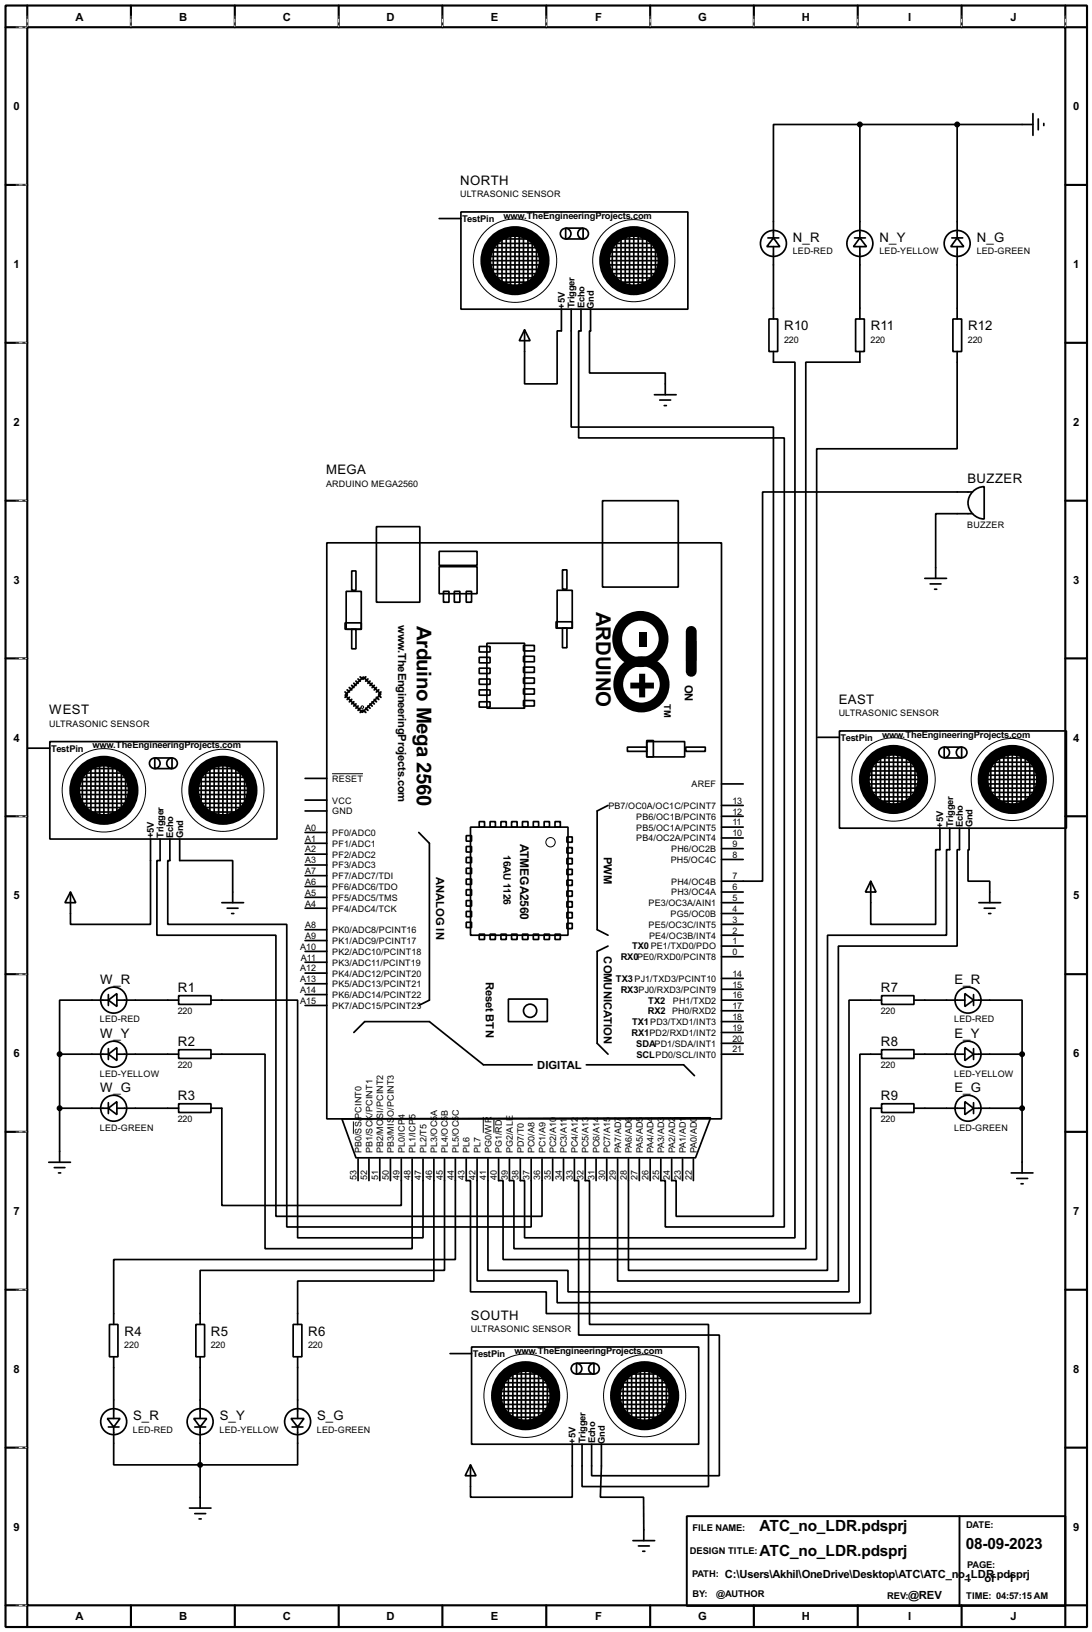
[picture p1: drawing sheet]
<svg xmlns="http://www.w3.org/2000/svg" width="256mm" height="383mm" viewBox="0 0 256 383" stroke-linecap="round" stroke-linejoin="round" font-family="sans-serif">
<g fill="none" stroke="#000" stroke-width=".5">
<path d="M1.3 1.3h254v381h-254zM6.4 6.4h243.8v370.8h-243.8zM6.4 1.3v5.1h-5.1M30.8 1.3v5.1M55.2 1.3v5.1M79.6 1.3v5.1M103.9 1.3v5.1M128.3 1.3v5.1M152.7 1.3v5.1M177.1 1.3v5.1M201.5 1.3v5.1M225.9 1.3v5.1"/>
<path d="M250.2 1.3v5.1h5.1M1.3 43.5h5.1M250.2 43.5h5.1M1.3 80.6h5.1M250.2 80.6h5.1M1.3 117.7h5.1M250.2 117.7h5.1M1.3 154.7h5.1M250.2 154.7h5.1M1.3 191.8h5.1M250.2 191.8h5.1M1.3 228.9h5.1"/>
<path d="M250.2 228.9h5.1M1.3 266h5.1M250.2 266h5.1M1.3 303.1h5.1M250.2 303.1h5.1M1.3 340.2h5.1M250.2 340.2h5.1M1.3 377.2h5.1v5.1M30.8 377.2v5.1M55.2 377.2v5.1M79.6 377.2v5.1M103.9 377.2v5.1"/>
<path d="M128.3 377.2v5.1M152.7 377.2v5.1M177.1 377.2v5.1M201.5 377.2v5.1M225.9 377.2v5.1M255.3 377.2h-5.1v5.1"/>
</g>
<g fill="none" stroke="#fff" stroke-width=".23">
<path d="M3.9 6.4h2.3M6.4 3.9v2.3M30.8 3.9v2.3M55.2 3.9v2.3M79.6 3.9v2.3M103.9 3.9v2.3M128.3 3.9v2.3M152.7 3.9v2.3M177.1 3.9v2.3M201.5 3.9v2.3M225.9 3.9v2.3M250.2 3.9v2.3"/>
<path d="M3.9 43.5h2.3M3.9 80.6h2.3M3.9 117.7h2.3M3.9 154.7h2.3M3.9 191.8h2.3M3.9 228.9h2.3M3.9 266h2.3M3.9 303.1h2.3M3.9 340.2h2.3M3.9 377.2h2.3"/>
</g>
<g fill="none" stroke="#000" stroke-width=".23" stroke-dasharray=".5 1">
<path d="M3.9 6.4h2.3M6.4 3.9v2.3M30.8 3.9v2.3M55.2 3.9v2.3M79.6 3.9v2.3M103.9 3.9v2.3M128.3 3.9v2.3M152.7 3.9v2.3M177.1 3.9v2.3M201.5 3.9v2.3M225.9 3.9v2.3M250.2 3.9v2.3"/>
<path d="M3.9 43.5h2.3M3.9 80.6h2.3M3.9 117.7h2.3M3.9 154.7h2.3M3.9 191.8h2.3M3.9 228.9h2.3M3.9 266h2.3M3.9 303.1h2.3M3.9 340.2h2.3M3.9 377.2h2.3"/>
</g>
<g fill="none" stroke="#000" stroke-width=".45">
<path d="M84.1 159.6l.5 .5M84.6 159.1l.5 .5M85.9 159.1l-.5 .5M86.4 159.6l-.5 .5M81.1 162.6l.5 .5M81.6 162.1l.5 .5M81.6 163.4l-.5 .5M82.1 161.6l.5 .5M82.1 163.9l-.5 .5M82.6 161.1l.5 .5M82.6 164.4l-.5 .5M83.1 160.6l.5 .5"/>
<path d="M83.1 164.9l-.5 .5M83.6 160.1l.5 .5M83.6 165.4l-.5 .5M84.1 165.9l-.5 .5M84.6 166.4l-.5 .5M85.1 166.9l-.5 .5M85.4 166.9l.5 .5M85.9 166.4l.5 .5M86.4 165.9l.5 .5M86.9 165.4l.5 .5M86.9 160.1l-.5 .5M87.4 164.9l.5 .5"/>
<path d="M87.4 160.6l-.5 .5M87.9 164.4l.5 .5M87.9 161.1l-.5 .5M88.4 163.9l.6 .5M88.4 161.6l-.5 .5M89 163.4l.5 .5M89 162.1l-.6 .5M89.5 162.6l-.5 .5M161.3 356.3h88.9v21.1h-88.9zM225.4 356.3v21.1"/>
</g>
<g fill="none" stroke="#000" stroke-width=".4">
<path d="M202 29.3h-20.3v26.6M202 29.3v26.6M202 29.3h40.6M224.8 29.3v26.6M242.6 26.7v5.1M243.9 28v2.5M245.2 29v.5M103.2 51.4h5.1M108.3 49.8h53.3v22.9h-53.3zM114.4 59.2h12.4M114.9 58.2h11.6M114.9 57.2h10.9"/>
<path d="M115.9 58v6.6M116.1 56.2h8.7M116.9 56.4v9.4M117.9 56.2v10.4M118.9 55.4v11.7M119.9 55.4v12M121 55.4v12.5M122 55.4v12.5M123 54.9v12.7M124 55.9v11.7M125 57.2v9.7M126 58.2v6.6"/>
<path d="M132.9 53.6h4.1v2.6h-4.1zM142.3 59.2h12.2M143.1 58.2h11.4M143.1 57.2h10.4M143.8 58v5.8M144.6 56.2h8.1M144.8 56.4v9.4M145.9 55.9v10.7M146.9 55.2v11.9M147.9 55.2v12.2M148.9 55.2v12.2M149.9 55.2v12.2"/>
<path d="M150.9 55.4v11.7M151.9 55.9v10.7M153 57.2v8.6M154 57.7v7.1M180.4 55.9h2.5M181.7 55.9l1.5 2.1h-3.1zM181.7 58v17M200.7 55.9h2.6M202 55.9l1.5 2.1h-3zM202 58v17M223.6 55.9h2.5M224.8 55.9l1.6 2.1h-3.1z"/>
<path d="M224.8 58v17M113.8 62.3h13M114.4 60.3h12.7M114.4 63.3h12.1M114.6 61.3h12.2M114.9 64.3h11.4M115.1 65.3h10.9M115.1 66.3h10.4M123.2 77.5l1.3 2.6h-2.5zM131.9 72.7v5.1h-1v12.4h-7.7v-12.7M134.2 72.7v27.7h47.5v185.4h-22.9v-8.4h-1v-5.1M136.5 72.7v5.1h-.6v25.1h48.3v185.4h-27.9v-10.9h-1.1v-5.1"/>
<path d="M138.7 72.7v5.1h-.2v9.9h17.8v5.1M142.8 61.3h12.7M142.8 60.3h12.4M142.8 62.3h12.4M143.1 63.3h11.6M143.6 64.3h11.4M144.1 65.3h9.6M144.8 66.3h7.7M180.6 75h2.1v7.6h-2.1zM201 75h2v7.6h-2zM223.8 75h2.1v7.6h-2.1zM153.7 92.8h5.1"/>
<path d="M155 94h2.5M156 95.3h.5M181.7 82.6v2.5h5v205.8h-63.5v-13.5h-1v-5.1M202 82.6v2.5h-12.7v208.3h-68.6v-16h-1v-5.1M224.8 82.6v22.9h-33v190.5h-73.6v-18.6h-1.1v-5.1M141.5 117.7h17.8v20.3h-17.8zM228.4 115.6h-49.3v91.5h-9.6M228.5 115.5a3.8 3.8 0 0 1 2.7-1.1v7.6a3.8 3.8 0 0 1-3.5-2.4 3.8 3.8 0 0 1 .8-4.1zM76.8 127.6h92.7v135.3h-92.7zM81.3 139h3.6v8.9h-3.6zM82.6 134.2h1v4.5h-1zM88.4 123.8h10.2v17.7h-10.2z"/>
<path d="M103.2 133.2h8.9v6.3h-8.9zM103.2 129.6h8.9v3.3h-8.9zM104.2 139h1.3v2.5h-1.3zM106.7 139h1.3v2.5h-1.3zM109.5 139h1.3v2.5h-1.3zM130.9 138.7h3.5v8.9h-3.5zM132.1 133.9h1.1v4.6h-1.1zM217.2 135.9h5.1M218.5 137.2h2.5M219.5 138.5h.5M228.4 120.7h-8.6v15.2M81.1 146.4h3.8v1.5h-3.8z"/>
<path d="M82.6 147.9h1v4.6h-1zM85.4 159.1l4.1 4-4.4 4.3-4-4zM112.6 151.9h2.5v1.3h-2.5zM112.6 154.5h2.5v1.3h-2.5zM112.6 157h2.5v1.3h-2.5zM112.6 159.6h2.5v1.2h-2.5zM114.4 151.2h8.8v15.2h-8.8zM123 151.7h2.5v1.3h-2.5zM123 154.2h2.5v1.3h-2.5zM123 156.8h2.5v1.2h-2.5zM123 159.3h2.5v1.3h-2.5zM130.6 146.1h3.8v1.5h-3.8z"/>
<path d="M132.1 147.6h1.1v4.6h-1.1zM161.3 150.7h2.1v4.5h-2.1zM6.7 175.8h5M11.7 174.3h53.4v22.9h-53.4zM22.4 179.9v11.7M23.4 179.9v11.9M24.4 179.9v12.4M25.5 179.9v12.4M26.5 179.4v12.7M36.4 178.1h4v2.5h-4zM50.3 179.6v12M51.4 179.6v12.2"/>
<path d="M52.4 179.6v12.2M53.4 179.6v12.2M54.4 179.9v11.7M112.6 162.1h2.5v1.3h-2.5zM112.6 164.9h2.5v1.3h-2.5zM123 161.9h2.5v1.2h-2.5zM123 164.6h2.5v1.3h-2.5zM147.4 175.6h4.5v1h-4.5zM151.9 174.3h8.9v3.6h-8.9zM151.9 174h1.6v3.9h-1.6zM161.1 175.6h4.6v1h-4.6zM192.1 173.3h5.1"/>
<path d="M197.2 171.8h53.3v22.8h-53.3zM203.8 179.1h10.9M204.8 179.9v6.6M205 178.1h8.7M205.8 178.4v9.4M206.8 178.1v10.4M207.8 177.3v11.7M208.8 177.3v12M209.9 177.3v12.5M210.9 177.3v12.5M211.9 176.8v12.7M212.9 177.9v11.6"/>
<path d="M213.9 179.1v9.7M221.8 175.6h4.1v2.5h-4.1zM232 179.1h10.4M232.7 179.9v5.8M233.5 178.1h8.1M233.7 178.4v9.4M234.8 177.9v10.6M235.8 177.1v11.9M236.8 177.1v12.2M237.8 177.1v12.2M238.8 177.1v12.2M239.8 177.3v11.7"/>
<path d="M240.8 177.9v10.6M241.9 179.1v8.7M242.9 179.6v7.1M17.3 186.7h13M17.8 184.7h12.7M17.8 183.7h12.5M17.8 187.8h12.2M18.1 185.7h12.2M18.3 182.7h11.7M18.3 181.7h11M18.3 188.8h11.5M18.6 189.8h10.9"/>
<path d="M18.6 190.8h10.4M19.4 182.4v6.6M19.6 180.6h8.6M20.4 180.9v9.4M21.4 180.6v10.5M27.5 180.4v11.7M28.5 181.7v9.6M29.5 182.7v6.6M35.4 197.2v20h-18.8v-7.6M37.6 197.2v5h-.7v17.6h27.9v66h62.5v-13.5M39.9 197.2v5h-.5v15h28v71.1h57.4v-16M42.2 197.2v5h12.5v9.9"/>
<path d="M45.8 183.7h12.2M46.3 185.7h12.7M46.3 184.7h12.4M46.3 186.7h12.4M46.5 182.7h11.5M46.5 181.7h10.5M46.5 187.8h11.7M47 188.8h11.5M47.3 182.4v5.9M47.6 189.8h9.6M48.1 180.6h8.1M48.3 190.8h7.6"/>
<path d="M48.3 180.9v9.4M49.3 180.4v10.7M55.4 180.4v10.7M56.4 181.7v8.6M57.5 182.2v7.1M71.7 198.2h5.1M71.7 195.6h5.1M71.7 182.9h5.1M71.7 188h5.1M71.7 190.6h5.1M98.4 195.6l2.5 2.6v36.8l-2.5 1.3M109.5 196.4h1.3v1.3h-1.3z"/>
<path d="M109.5 198.9h1.3v1.3h-1.3zM110.5 194.4h22.9v25.4h-22.9zM112.6 193.1h1.2v1.3h-1.2zM115.1 193.1h1.3v1.3h-1.3zM117.7 193.1h1.2v1.3h-1.2zM120.2 193.1h1.3v1.3h-1.3zM122.7 193.1h1.3v1.3h-1.3zM125.3 193.1h1.2v1.3h-1.2zM127.8 193.1h1.3v1.3h-1.3zM130.4 193.1h1.2v1.3h-1.2zM133.2 196.7h1.2v1.2h-1.2zM133.2 199.2h1.2v1.3h-1.2z"/>
<path d="M142.8 189.3l-2.5 1.3v27.9l2.5 1.3M169.5 184.2h5.1M169.5 199.4h5.1M169.5 196.9h5.1M169.5 194.4h5.1M169.5 191.8h5.1M169.5 189.3h5.1M202.7 184.2h13M203.3 182.2h12.7M203.3 181.2h12.4M203.3 185.2h12.1M203.5 183.2h12.2"/>
<path d="M203.8 180.1h11.6M203.8 186.2h11.4M204 187.3h10.9M204 188.3h10.4M214.9 180.1v6.6M220.8 194.6v5.1h-1v17.5h-15.3v-10.1M223.1 194.6v5.1h-.8v20.1h-27.9v78.7h-46.8v-26.2M225.4 194.6v5.1h-.6v22.6h-27.9v78.7h-51.8v-28.7M227.6 194.6v5.1h-.2v7.4h5.1v5M231.2 181.2h12.2M231.7 183.2h12.7M231.7 182.2h12.4"/>
<path d="M231.7 184.2h12.4M232 180.1h11.4M232 185.2h11.6M232.5 186.2h11.4M233 187.3h9.6M233.7 188.3h7.7M16.6 209.6l1.2 2.5h-2.5zM52.1 212.1h5.1M53.4 213.4h2.5M54.4 214.7h.5M71.7 213.4h5.1M71.7 218.5h5.1"/>
<path d="M71.7 205.8h5.1M71.7 208.3h5.1M71.7 210.9h5.1M71.7 203.3h5.1M71.7 200.7h5.1M109.5 201.5h1.3v1.2h-1.3zM109.5 204h1.3v1.3h-1.3zM109.5 206.6h1.3v1.2h-1.3zM109.5 209.1h1.3v1.3h-1.3zM109.5 211.6h1.3v1.3h-1.3zM109.5 214.2h1.3v1.2h-1.3zM109.5 216.7h1.3v1.3h-1.3z"/>
<path d="M112.6 219.5h1.2v1.3h-1.2zM115.1 219.5h1.3v1.3h-1.3zM117.7 219.5h1.2v1.3h-1.2zM120.2 219.5h1.3v1.3h-1.3zM122.7 219.5h1.3v1.3h-1.3zM125.3 219.5h1.2v1.3h-1.2zM127.8 219.5h1.3v1.3h-1.3zM130.4 219.5h1.2v1.3h-1.2zM133.2 201.7h1.2v1.3h-1.2zM133.2 204.3h1.2v1.2h-1.2zM133.2 206.8h1.2v1.3h-1.2zM133.2 209.4h1.2v1.2h-1.2z"/>
<path d="M133.2 211.9h1.2v1.3h-1.2zM133.2 214.4h1.2v1.3h-1.2zM133.2 217h1.2v1.2h-1.2zM169.5 212.1h5.1M169.5 214.7h5.1M169.5 219.8h5.1M169.5 217.2h5.1M169.5 209.6h5.1M169.5 202h5.1M204.5 207.1l1.3 2.5h-2.5zM229.9 212.1h5.1M231.2 213.4h2.5"/>
<path d="M232.2 214.7h.5M25.5 235l2-1.5v3zM25.5 235h-11.5v12.7M25.5 233.7v2.6M27.5 235h14.5M42 234h7.6v2h-7.6zM49.6 235h20.3v55.9h29.5v-18.6M71.7 236.3h5.1M71.7 233.7h5.1M71.7 231.2h5.1M71.7 228.7h5.1M71.7 226.1h5.1"/>
<path d="M71.7 223.6h5.1M71.7 221h5.1M119.4 234.8h9.2v5.3h-9.2zM142.8 222.3l-2.5 1.3v21.6l2.5 2.5M169.5 235h5.1M169.5 237.5h5.1M169.5 232.5h5.1M169.5 229.9h5.1M169.5 224.8h5.1M169.5 222.3h5.1M207.1 234h7.6v2h-7.6zM207.1 235h-7.7v68.6h-66v-5.1h-18.8v-26.2"/>
<path d="M214.7 235h11.9M226.6 233.5l2.1 1.5-2.1 1.5zM228.7 235h11.4v12.7M228.7 233.7v2.6M14 247.7h11.5M14 247.7v25.4M25.5 247.7l2-1.5v3zM25.5 246.4v2.6M25.5 259.1v2.6M27.5 247.7h14.5M42 246.7h7.6v2h-7.6zM42 259.4h7.6v2h-7.6z"/>
<path d="M49.6 247.7h12.7v45.7h34.5v-21.1M83.1 242.6l2.6-2.5h15.2l12.7 10.1h11.4M137.7 250.2h22.9l2.5 2.6M169.5 247.7h5.1M169.5 240.1h5.1M169.5 245.2h5.1M169.5 242.6h5.1M207.1 246.7h7.6v2h-7.6zM207.1 259.4h7.6v2h-7.6zM207.1 247.7h-5.1v58.4h-71.1v-5.1h-18.8v-28.7M214.7 247.7h11.9M226.6 246.2l2.1 1.5-2.1 1.5z"/>
<path d="M226.6 258.9l2.1 1.5-2.1 1.5zM228.7 247.7h11.4M228.7 246.4v2.6M228.7 259.1v2.6M240.1 247.7v27.9M11.5 273.1h5.1M12.8 274.4h2.5M13.8 275.6h.5M14 260.4h11.5M25.5 260.4l2-1.5v3zM27.5 260.4h14.5M49.6 260.4h2.5v22.9h42.2v-11"/>
<path d="M80.3 262.9l86.6-.2-3.5 9.4h-79.8zM84.1 272.3v5.1M86.7 272.3v5.1M89.2 272.3v5.1M91.7 272.3v5.1M101.9 272.3v28.7h-32v10.2M104.4 272.3v26.2h-57.4v12.7M107 272.3v23.7h-80.3v15.2M129.8 272.3v5.1M132.4 272.3v5.1M134.9 272.3v5.1h1v36.3h33.1v33.1h-30v-7.4M137.5 272.3v5.1h1v33.8h27.9v38.1h-29.7v-9.9"/>
<path d="M140 272.3v5.1M142.5 272.3v5.1M150.2 272.3v5.1M152.7 272.3v5.1M160.3 272.3v5.1M162.9 272.3v5.1M207.1 260.4h-2.6v48.3h-76.2v-5.1h-17.8v-26.2h-1v-5.1M214.7 260.4h11.9M228.7 260.4h11.4M237.5 275.6h5.1M238.8 276.9h2.6M239.8 278.2h.5"/>
<path d="M25.7 311.2h2v7.6h-2zM26.7 318.8v14.5M46 311.2h2.1v7.6h-2.1zM47 318.8v14.5M68.9 311.2h2v7.6h-2zM69.9 318.8v14.5M105.7 318.1h5.1M110.8 316.5h53.3v22.9h-53.3zM25.2 333.3h3l-1.5 2zM25.5 335.3h2.5M26.7 335.3v8.9h43.2v-8.9M45.5 333.3h3.1l-1.6 2z"/>
<path d="M45.8 335.3h2.5M47 335.3v19.1M68.4 333.3h3l-1.5 2zM68.6 335.3h2.6M116.4 329h12.9M116.9 327h12.7M116.9 325.9h12.4M116.9 330h12.2M117.1 328h12.2M117.4 324.9h11.7M117.4 323.9h10.9M117.4 331h11.4"/>
<path d="M117.7 332h10.9M117.7 333h10.4M118.4 324.7v6.6M118.7 322.9h8.6M119.4 323.1v9.4M120.5 322.9v10.4M121.5 322.1v11.7M122.5 322.1v12M123.5 322.1v12.5M124.5 322.1v12.5M125.5 321.6v12.7M126.5 322.6v11.7"/>
<path d="M127.6 323.9v9.7M128.6 324.9v6.6M134.4 339.4v12.4h-23.9v-7.6M135.4 320.3h4.1v2.6h-4.1zM141.3 339.4l-.3 12.4h10.2v10.2M144.8 325.9h12.2M145.3 328h12.7M145.3 327h12.5M145.3 329h12.5M145.6 324.9h11.4M145.6 323.9h10.4M145.6 330h11.7"/>
<path d="M146.1 331h11.4M146.4 324.7v5.8M146.6 332h9.7M147.1 322.9h8.1M147.4 333h7.6M147.4 323.1v9.4M148.4 322.6v10.7M149.4 321.9v11.9M150.4 321.9v12.2M151.4 321.9v12.2M152.5 321.9v12.2M153.5 322.1v11.7"/>
<path d="M154.5 322.6v10.7M155.5 323.9v8.6M156.5 324.4v7.1M44.5 354.4h5.1M45.8 355.7h2.5M46.8 356.9h.5M110.5 344.2l1.3 2.6h-2.5zM148.7 362h5.1M150 363.3h2.5M151 364.5h.5"/>
<circle cx="132.8" cy="54.9" r="1.25"/>
<circle cx="136.9" cy="54.9" r="1.25"/>
<circle cx="181.6" cy="57.2" r="3.1"/>
<circle cx="201.9" cy="57.2" r="3.1"/>
<circle cx="224.8" cy="57.2" r="3.1"/>
<circle cx="36.3" cy="179.4" r="1.25"/>
<circle cx="40.4" cy="179.4" r="1.25"/>
<circle cx="221.7" cy="176.8" r="1.25"/>
<circle cx="225.8" cy="176.8" r="1.25"/>
<circle cx="26.7" cy="235" r="3.1"/>
<circle cx="124.5" cy="237.5" r="1.55"/>
<circle cx="227.3" cy="235" r="3.1"/>
<circle cx="26.7" cy="247.7" r="3.1"/>
<circle cx="227.3" cy="247.7" r="3.1"/>
<circle cx="26.7" cy="260.4" r="3.1"/>
<circle cx="227.3" cy="260.4" r="3.1"/>
<circle cx="26.7" cy="334.1" r="3.1"/>
<circle cx="47" cy="334.1" r="3.1"/>
<circle cx="69.9" cy="334.1" r="3.1"/>
<circle cx="135.4" cy="321.6" r="1.25"/>
<circle cx="139.5" cy="321.6" r="1.25"/>
</g>
<g fill="none" stroke="#000" stroke-width=".23">
<path d="M78 181.8h7.3M83 263.5v2.9M113.5 262.5v3.7M116 263.1v3.1"/>
<circle cx="120.9" cy="61.3" r="9.8"/>
<circle cx="148.8" cy="61.3" r="9.7"/>
<circle cx="85.1" cy="166.2" r=".3"/>
<circle cx="24.4" cy="185.7" r="9.8"/>
<circle cx="52.3" cy="185.7" r="9.7"/>
<circle cx="129.3" cy="197.9" r="1.1"/>
<circle cx="209.8" cy="183.2" r="9.8"/>
<circle cx="237.7" cy="183.2" r="9.7"/>
<circle cx="123.4" cy="328" r="9.8"/>
<circle cx="151.4" cy="328" r="9.7"/>
</g>
<g fill="none" stroke="#000" stroke-width="2.6">
<path d="M162.4 148.4v9.4"/>
<circle cx="120.9" cy="61.3" r="6.9"/>
<circle cx="148.8" cy="61.3" r="6.9"/>
<circle cx="24.4" cy="185.7" r="6.9"/>
<circle cx="52.3" cy="185.7" r="6.9"/>
<circle cx="209.8" cy="183.2" r="6.9"/>
<circle cx="237.7" cy="183.2" r="6.9"/>
<circle cx="123.4" cy="328" r="6.9"/>
<circle cx="151.4" cy="328" r="6.9"/>
</g>
<g fill="#000" stroke="#000" stroke-width=".4">
<circle cx="201.9" cy="29.3" r=".5"/>
<circle cx="224.8" cy="29.3" r=".5"/>
<circle cx="14" cy="247.7" r=".5"/>
<circle cx="240" cy="247.7" r=".5"/>
<circle cx="14" cy="260.4" r=".5"/>
<circle cx="240" cy="260.4" r=".5"/>
<circle cx="47" cy="344.2" r=".5"/>
</g>
<g fill="none" stroke="#000" stroke-width="2.3">
<circle cx="150.4" cy="150.2" r="5.5"/>
<circle cx="150.6" cy="160.8" r="5.5"/>
</g>
<text font-size="14.5" x="147.6" y="147.7" transform="rotate(90 147.6 147.7)">-</text>
<text font-size="12.4" x="146.9" y="157.9" transform="rotate(90 146.9 157.9)">+</text>
<g font-size="5.4">
<text x="140.1" y="143.9" transform="rotate(90 140.1 143.9)">ARDUINO</text>
<text x="97.9" y="147.1" transform="rotate(90 97.9 147.1)">Arduino Mega 2560</text>
</g>
<g font-size="4.1">
<text x="178.4" y="359.9">ATC_no_LDR.pdsprj</text>
<text x="178.4" y="365.7">ATC_no_LDR.pdsprj</text>
<text x="226.9" y="363.9">08-09-2023</text>
</g>
<g font-size="3.5">
<text x="108.1" y="43.4">NORTH</text>
<text x="186.2" y="56.8">N_R</text>
<text x="206.6" y="56.8">N_Y</text>
<text x="229.4" y="56.8">N_G</text>
<text x="184.2" y="77.6">R10</text>
<text x="204.5" y="77.6">R11</text>
<text x="227.4" y="77.6">R12</text>
<text x="76.6" y="111.5">MEGA</text>
<text x="227.2" y="113.6">BUZZER</text>
<text x="11.6" y="167.9">WEST</text>
<text x="197" y="165.4">EAST</text>
<text x="23.5" y="231.2">W_R</text>
<text x="41.8" y="233.2">R1</text>
<text x="206.9" y="233.2">R7</text>
<text x="224.2" y="231.2">E_R</text>
<text x="23.5" y="243.9">W_Y</text>
<text x="41.8" y="245.9">R2</text>
<text x="206.9" y="245.9">R8</text>
<text x="224.2" y="243.9">E_Y</text>
<text x="23.5" y="256.6">W_G</text>
<text x="224.2" y="256.6">E_G</text>
<text x="41.8" y="258.6">R3</text>
<text x="206.9" y="258.6">R9</text>
<text x="110.6" y="310.1">SOUTH</text>
<text x="29.3" y="313.9">R4</text>
<text x="49.6" y="313.9">R5</text>
<text x="72.4" y="313.9">R6</text>
<text x="31.3" y="333.7">S_R</text>
<text x="51.6" y="333.7">S_Y</text>
<text x="74.5" y="333.7">S_G</text>
</g>
<text font-size="3.2" x="122.2" y="198.2" transform="rotate(90 122.2 198.2)">ATMEGA2560</text>
<g font-size="3">
<text x="17.7" y="4.9">A</text>
<text x="42" y="4.9">B</text>
<text x="66.4" y="4.9">C</text>
<text x="90.8" y="4.9">D</text>
<text x="115.2" y="4.9">E</text>
<text x="139.7" y="4.9">F</text>
<text x="163.9" y="4.9">G</text>
<text x="188.3" y="4.9">H</text>
<text x="213.3" y="4.9">I</text>
<text x="237.3" y="4.9">J</text>
<text x="3.2" y="25.9">0</text>
<text x="252.1" y="25.9">0</text>
<text x="3.2" y="63">1</text>
<text x="252.1" y="63">1</text>
<text x="3.2" y="100.1">2</text>
<text x="252.1" y="100.1">2</text>
<text x="3.2" y="137.2">3</text>
<text x="252.1" y="137.2">3</text>
<text x="93.5" y="147" transform="rotate(90 93.5 147)">w</text>
<text x="93.5" y="152.7" transform="rotate(90 93.5 152.7)">.TheEngineeringProjects.com</text>
<text x="160.9" y="160.9" transform="rotate(90 160.9 160.9)">ON</text>
<text x="3.2" y="174.3">4</text>
<text x="252.1" y="174.3">4</text>
<text x="141.8" y="201.3" transform="rotate(90 141.8 201.3)">PWM</text>
<text x="102.4" y="206.1" transform="rotate(90 102.4 206.1)">ANALOG IN</text>
<text x="3.2" y="211.4">5</text>
<text x="252.1" y="211.4">5</text>
<text x="141.8" y="224.7" transform="rotate(90 141.8 224.7)">COMUNICATION</text>
<text x="114.1" y="230.7" transform="rotate(90 114.1 230.7)">Reset BTN</text>
<text x="3.2" y="248.5">6</text>
<text x="126.2" y="251.2">DIGITAL</text>
<text x="252.1" y="248.5">6</text>
<text x="3.2" y="285.5">7</text>
<text x="252.1" y="285.5">7</text>
<text x="3.2" y="322.6">8</text>
<text x="252.1" y="322.6">8</text>
<text x="3.2" y="359.7">9</text>
<text x="252.1" y="359.7">9</text>
<text x="170.2" y="370.8">C:\Users\Akhil\OneDrive\Desktop\ATC\ATC_no_LDR.pdsprj</text>
<text x="226.7" y="371.8">1</text>
<text x="231.3" y="371.8">of</text>
<text x="236.8" y="371.8">1</text>
<text x="213.3" y="375.8">@REV</text>
<text x="17.7" y="380.8">A</text>
<text x="42" y="380.8">B</text>
<text x="66.4" y="380.8">C</text>
<text x="90.8" y="380.8">D</text>
<text x="115.2" y="380.8">E</text>
<text x="139.7" y="380.8">F</text>
<text x="163.9" y="380.8">G</text>
<text x="188.3" y="380.8">H</text>
<text x="213.3" y="380.8">I</text>
<text x="237.3" y="380.8">J</text>
</g>
<text font-size="2.7" x="118.3" y="201" transform="rotate(90 118.3 201)">16AU 1126</text>
<g font-size="2.5">
<text x="108.5" y="52.2">TestPin</text>
<text x="118.3" y="51.4">www.TheEngineeringProjects.com</text>
<text x="132.6" y="72.6" transform="rotate(-90 132.6 72.6)">+5V</text>
<text x="135" y="72.4" transform="rotate(-90 135 72.4)">Trigger</text>
<text x="137.3" y="72.5" transform="rotate(-90 137.3 72.5)">Echo</text>
<text x="139.5" y="72.5" transform="rotate(-90 139.5 72.5)">Gnd</text>
<text x="155.9" y="165.3" transform="rotate(90 155.9 165.3)">TM</text>
<text x="207.2" y="173.3">www.TheEngineeringProjects.com</text>
<text x="12" y="176.6">TestPin</text>
<text x="21.8" y="175.9">www.TheEngineeringProjects.com</text>
<text x="197.4" y="174.1">TestPin</text>
<text x="36.2" y="197" transform="rotate(-90 36.2 197)">+5V</text>
<text x="38.4" y="196.9" transform="rotate(-90 38.4 196.9)">Trigger</text>
<text x="40.7" y="196.9" transform="rotate(-90 40.7 196.9)">Echo</text>
<text x="43" y="197" transform="rotate(-90 43 197)">Gnd</text>
<text x="221.6" y="194.4" transform="rotate(-90 221.6 194.4)">+5V</text>
<text x="223.8" y="194.4" transform="rotate(-90 223.8 194.4)">Trigger</text>
<text x="226.1" y="194.4" transform="rotate(-90 226.1 194.4)">Echo</text>
<text x="228.4" y="194.4" transform="rotate(-90 228.4 194.4)">Gnd</text>
<text x="145.8" y="225.6">RX0PE0/RXD0/PCINT8</text>
<text x="148.4" y="223.1">TX0PE1/TXD0/PDO</text>
<text x="144.6" y="230.7">TX3PJ1/TXD3/PCINT10</text>
<text x="145.8" y="233.3">RX3PJ0/RXD3/PCINT9</text>
<text x="152.1" y="238.3">RX2 PH0/RXD2</text>
<text x="152.2" y="235.8">TX2</text>
<text x="148.3" y="243.4">RX1PD2/RXD1/INT2</text>
<text x="148.4" y="240.9">TX1PD3/TXD1/INT3</text>
<text x="149.4" y="246">SDAPD1/SDA/INT1</text>
<text x="149.5" y="248.5">SCLPD0/SCL/INT0</text>
<text x="111.1" y="318.9">TestPin</text>
<text x="120.8" y="318.1">www.TheEngineeringProjects.com</text>
<text x="135.2" y="339.3" transform="rotate(-90 135.2 339.3)">+5V</text>
<text x="137.5" y="339.1" transform="rotate(-90 137.5 339.1)">Trigger</text>
<text x="139.7" y="339.2" transform="rotate(-90 139.7 339.2)">Echo</text>
<text x="142.1" y="339.2" transform="rotate(-90 142.1 339.2)">Gnd</text>
<text x="162.6" y="359.7">FILE NAME:</text>
<text x="226.9" y="359.1">DATE:</text>
<text x="162" y="365.2">DESIGN TITLE:</text>
<text x="162.5" y="370.6">PATH:</text>
<text x="227.1" y="368.5">PAGE:</text>
<text x="162.6" y="375.4">BY:</text>
<text x="168.2" y="375.4">@AUTHOR</text>
<text x="208.4" y="375.6">REV:</text>
<text x="226.9" y="375.6">TIME: 04:57:15 AM</text>
</g>
<g font-size="2.4">
<text x="108.1" y="46.3">ULTRASONIC SENSOR</text>
<text x="186.2" y="59.8">LED-RED</text>
<text x="206.5" y="59.8">LED-YELLOW</text>
<text x="229.4" y="59.8">LED-GREEN</text>
<text x="184.1" y="80.5">220</text>
<text x="204.5" y="80.5">220</text>
<text x="227.3" y="80.5">220</text>
<text x="76.6" y="114.3">ARDUINO MEGA2560</text>
<text x="227.2" y="124.2">BUZZER</text>
<text x="11.5" y="170.8">ULTRASONIC SENSOR</text>
<text x="197" y="168.3">ULTRASONIC SENSOR</text>
<text x="78" y="183.7">RESET</text>
<text x="162.4" y="185">AREF</text>
<text x="78" y="188.8">VCC</text>
<text x="78" y="191.4">GND</text>
<text x="142.9" y="190.1">PB7/OC0A/OC1C/PCINT7</text>
<text x="172" y="191.4">12</text>
<text x="172" y="188.9">13</text>
<text x="71.6" y="197.8">A1</text>
<text x="71.6" y="195.2">A0</text>
<text x="78" y="196.4">PF0/ADC0</text>
<text x="149.4" y="197.7">PB4/OC2A/PCINT4</text>
<text x="149.4" y="195.2">PB5/OC1A/PCINT5</text>
<text x="149.4" y="192.6">PB6/OC1B/PCINT6</text>
<text x="172" y="196.5">10</text>
<text x="172" y="194">11</text>
<text x="71.6" y="202.8">A3</text>
<text x="71.6" y="200.3">A2</text>
<text x="78" y="201.5">PF2/ADC2</text>
<text x="78" y="199">PF1/ADC1</text>
<text x="157.5" y="202.8">PH5/OC4C</text>
<text x="157.6" y="200.2">PH6/OC2B</text>
<text x="172" y="201.6">8</text>
<text x="172" y="199">9</text>
<text x="71.6" y="205.4">A7</text>
<text x="71.6" y="207.9">A6</text>
<text x="78" y="206.6">PF7/ADC7/TDI</text>
<text x="78" y="209.1">PF6/ADC6/TDO</text>
<text x="78" y="204.1">PF3/ADC3</text>
<text x="157.6" y="207.9">PH4/OC4B</text>
<text x="172" y="209.2">6</text>
<text x="172" y="206.7">7</text>
<text x="71.6" y="210.5">A5</text>
<text x="71.6" y="213">A4</text>
<text x="78" y="211.7">PF5/ADC5/TMS</text>
<text x="78" y="214.2">PF4/ADC4/TCK</text>
<text x="152.3" y="212.9">PE3/OC3A/AIN1</text>
<text x="157.5" y="215.5">PG5/OC0B</text>
<text x="157.6" y="210.4">PH3/OC4A</text>
<text x="172" y="214.3">4</text>
<text x="172" y="211.7">5</text>
<text x="71.6" y="220.6">A9</text>
<text x="71.6" y="218.1">A8</text>
<text x="78" y="221.8">PK1/ADC9/PCINT17</text>
<text x="78" y="219.3">PK0/ADC8/PCINT16</text>
<text x="152.3" y="218">PE5/OC3C/INT5</text>
<text x="152.4" y="220.6">PE4/OC3B/INT4</text>
<text x="172" y="221.9">1</text>
<text x="172" y="219.4">2</text>
<text x="172" y="216.8">3</text>
<text x="70.5" y="223.2">A10</text>
<text x="70.6" y="225.7">A11</text>
<text x="78" y="226.9">PK3/ADC11/PCINT19</text>
<text x="78" y="224.4">PK2/ADC10/PCINT18</text>
<text x="172" y="224.4">0</text>
<text x="70.5" y="233.3">A14</text>
<text x="70.5" y="230.8">A13</text>
<text x="70.5" y="228.3">A12</text>
<text x="78" y="232">PK5/ADC13/PCINT21</text>
<text x="78" y="229.5">PK4/ADC12/PCINT20</text>
<text x="172" y="232.1">15</text>
<text x="172" y="229.5">14</text>
<text x="41.8" y="238.2">220</text>
<text x="70.5" y="235.9">A15</text>
<text x="78" y="237.1">PK7/ADC15/PCINT23</text>
<text x="78" y="234.5">PK6/ADC14/PCINT22</text>
<text x="158" y="235.8">PH1/TXD2</text>
<text x="172" y="239.7">18</text>
<text x="172" y="237.1">17</text>
<text x="172" y="234.6">16</text>
<text x="206.9" y="238.2">220</text>
<text x="23.5" y="240.3">LED-RED</text>
<text x="172" y="244.8">20</text>
<text x="172" y="242.2">19</text>
<text x="224.1" y="240.3">LED-RED</text>
<text x="41.8" y="250.9">220</text>
<text x="172" y="247.3">21</text>
<text x="206.9" y="250.9">220</text>
<text x="23.5" y="253">LED-YELLOW</text>
<text x="224.1" y="253">LED-YELLOW</text>
<text x="41.8" y="263.6">220</text>
<text x="84.9" y="262.9" transform="rotate(-90 84.9 262.9)">PCINT0</text>
<text x="90" y="262.9" transform="rotate(-90 90 262.9)">SI/PCINT2</text>
<text x="92.5" y="262.5" transform="rotate(-90 92.5 262.5)">O/PCINT3</text>
<text x="102.7" y="262.2" transform="rotate(-90 102.7 262.2)">A</text>
<text x="105.2" y="262.2" transform="rotate(-90 105.2 262.2)">B</text>
<text x="107.8" y="262.2" transform="rotate(-90 107.8 262.2)">C</text>
<text x="206.9" y="263.6">220</text>
<text x="23.5" y="265.7">LED-GREEN</text>
<text x="224.1" y="265.7">LED-GREEN</text>
<text x="84.9" y="271" transform="rotate(-90 84.9 271)">PB0/SS/</text>
<text x="87.5" y="271" transform="rotate(-90 87.5 271)">PB1/SCK/PCINT1</text>
<text x="90" y="271" transform="rotate(-90 90 271)">PB2/MO</text>
<text x="92.5" y="271" transform="rotate(-90 92.5 271)">PB3/MIS</text>
<text x="95.1" y="271" transform="rotate(-90 95.1 271)">PL0/ICP4</text>
<text x="97.6" y="271" transform="rotate(-90 97.6 271)">PL1/ICP5</text>
<text x="100.2" y="271" transform="rotate(-90 100.2 271)">PL2/T5</text>
<text x="102.7" y="271" transform="rotate(-90 102.7 271)">PL3/OC5</text>
<text x="105.2" y="271" transform="rotate(-90 105.2 271)">PL4/OC5</text>
<text x="107.8" y="271" transform="rotate(-90 107.8 271)">PL5/OC5</text>
<text x="110.3" y="271" transform="rotate(-90 110.3 271)">PL6</text>
<text x="112.9" y="271" transform="rotate(-90 112.9 271)">PL7</text>
<text x="115.4" y="271" transform="rotate(-90 115.4 271)">PG0/WR</text>
<text x="117.9" y="271" transform="rotate(-90 117.9 271)">PG1/RD</text>
<text x="120.5" y="271" transform="rotate(-90 120.5 271)">PG2/ALE</text>
<text x="123" y="271" transform="rotate(-90 123 271)">PD7/T0</text>
<text x="125.6" y="271" transform="rotate(-90 125.6 271)">PC0/A8</text>
<text x="128.1" y="271" transform="rotate(-90 128.1 271)">PC1/A9</text>
<text x="130.6" y="271" transform="rotate(-90 130.6 271)">PC2/A10</text>
<text x="133.2" y="271" transform="rotate(-90 133.2 271)">PC3/A11</text>
<text x="135.7" y="271" transform="rotate(-90 135.7 271)">PC4/A12</text>
<text x="138.3" y="271" transform="rotate(-90 138.3 271)">PC5/A13</text>
<text x="140.8" y="271" transform="rotate(-90 140.8 271)">PC6/A14</text>
<text x="143.3" y="271" transform="rotate(-90 143.3 271)">PC7/A15</text>
<text x="145.9" y="271" transform="rotate(-90 145.9 271)">PA7/AD7</text>
<text x="148.4" y="271" transform="rotate(-90 148.4 271)">PA6/AD6</text>
<text x="151" y="271" transform="rotate(-90 151 271)">PA5/AD5</text>
<text x="153.5" y="271" transform="rotate(-90 153.5 271)">PA4/AD4</text>
<text x="156" y="271" transform="rotate(-90 156 271)">PA3/AD3</text>
<text x="158.6" y="271" transform="rotate(-90 158.6 271)">PA2/AD2</text>
<text x="161.1" y="271" transform="rotate(-90 161.1 271)">PA1/AD1</text>
<text x="163.7" y="271" transform="rotate(-90 163.7 271)">PA0/AD0</text>
<text x="83.7" y="277.2" transform="rotate(-90 83.7 277.2)">53</text>
<text x="86.2" y="277.1" transform="rotate(-90 86.2 277.1)">52</text>
<text x="88.8" y="277.2" transform="rotate(-90 88.8 277.2)">51</text>
<text x="91.3" y="277.2" transform="rotate(-90 91.3 277.2)">50</text>
<text x="93.8" y="277.2" transform="rotate(-90 93.8 277.2)">49</text>
<text x="96.4" y="277.2" transform="rotate(-90 96.4 277.2)">48</text>
<text x="99" y="277.1" transform="rotate(-90 99 277.1)">47</text>
<text x="101.5" y="277.2" transform="rotate(-90 101.5 277.2)">46</text>
<text x="104" y="277.2" transform="rotate(-90 104 277.2)">45</text>
<text x="106.5" y="277.1" transform="rotate(-90 106.5 277.1)">44</text>
<text x="109.1" y="277.2" transform="rotate(-90 109.1 277.2)">43</text>
<text x="111.7" y="277.1" transform="rotate(-90 111.7 277.1)">42</text>
<text x="114.2" y="277.2" transform="rotate(-90 114.2 277.2)">41</text>
<text x="116.7" y="277.2" transform="rotate(-90 116.7 277.2)">40</text>
<text x="119.2" y="277.1" transform="rotate(-90 119.2 277.1)">39</text>
<text x="121.8" y="277.2" transform="rotate(-90 121.8 277.2)">38</text>
<text x="124.4" y="277.2" transform="rotate(-90 124.4 277.2)">37</text>
<text x="126.9" y="277.2" transform="rotate(-90 126.9 277.2)">36</text>
<text x="129.4" y="277.2" transform="rotate(-90 129.4 277.2)">35</text>
<text x="131.9" y="277.1" transform="rotate(-90 131.9 277.1)">34</text>
<text x="134.5" y="277.2" transform="rotate(-90 134.5 277.2)">33</text>
<text x="137.1" y="277.2" transform="rotate(-90 137.1 277.2)">32</text>
<text x="139.6" y="277.2" transform="rotate(-90 139.6 277.2)">31</text>
<text x="142.1" y="277.2" transform="rotate(-90 142.1 277.2)">30</text>
<text x="144.6" y="277.1" transform="rotate(-90 144.6 277.1)">29</text>
<text x="147.2" y="277.2" transform="rotate(-90 147.2 277.2)">28</text>
<text x="149.8" y="277.2" transform="rotate(-90 149.8 277.2)">27</text>
<text x="152.3" y="277.2" transform="rotate(-90 152.3 277.2)">26</text>
<text x="154.8" y="277.2" transform="rotate(-90 154.8 277.2)">25</text>
<text x="157.3" y="277.1" transform="rotate(-90 157.3 277.1)">24</text>
<text x="159.9" y="277.2" transform="rotate(-90 159.9 277.2)">23</text>
<text x="162.5" y="277.2" transform="rotate(-90 162.5 277.2)">22</text>
<text x="29.2" y="316.8">220</text>
<text x="49.5" y="316.8">220</text>
<text x="72.4" y="316.8">220</text>
<text x="110.6" y="313">ULTRASONIC SENSOR</text>
<text x="31.2" y="336.6">LED-RED</text>
<text x="51.6" y="336.6">LED-YELLOW</text>
<text x="74.4" y="336.6">LED-GREEN</text>
</g>
</svg>
